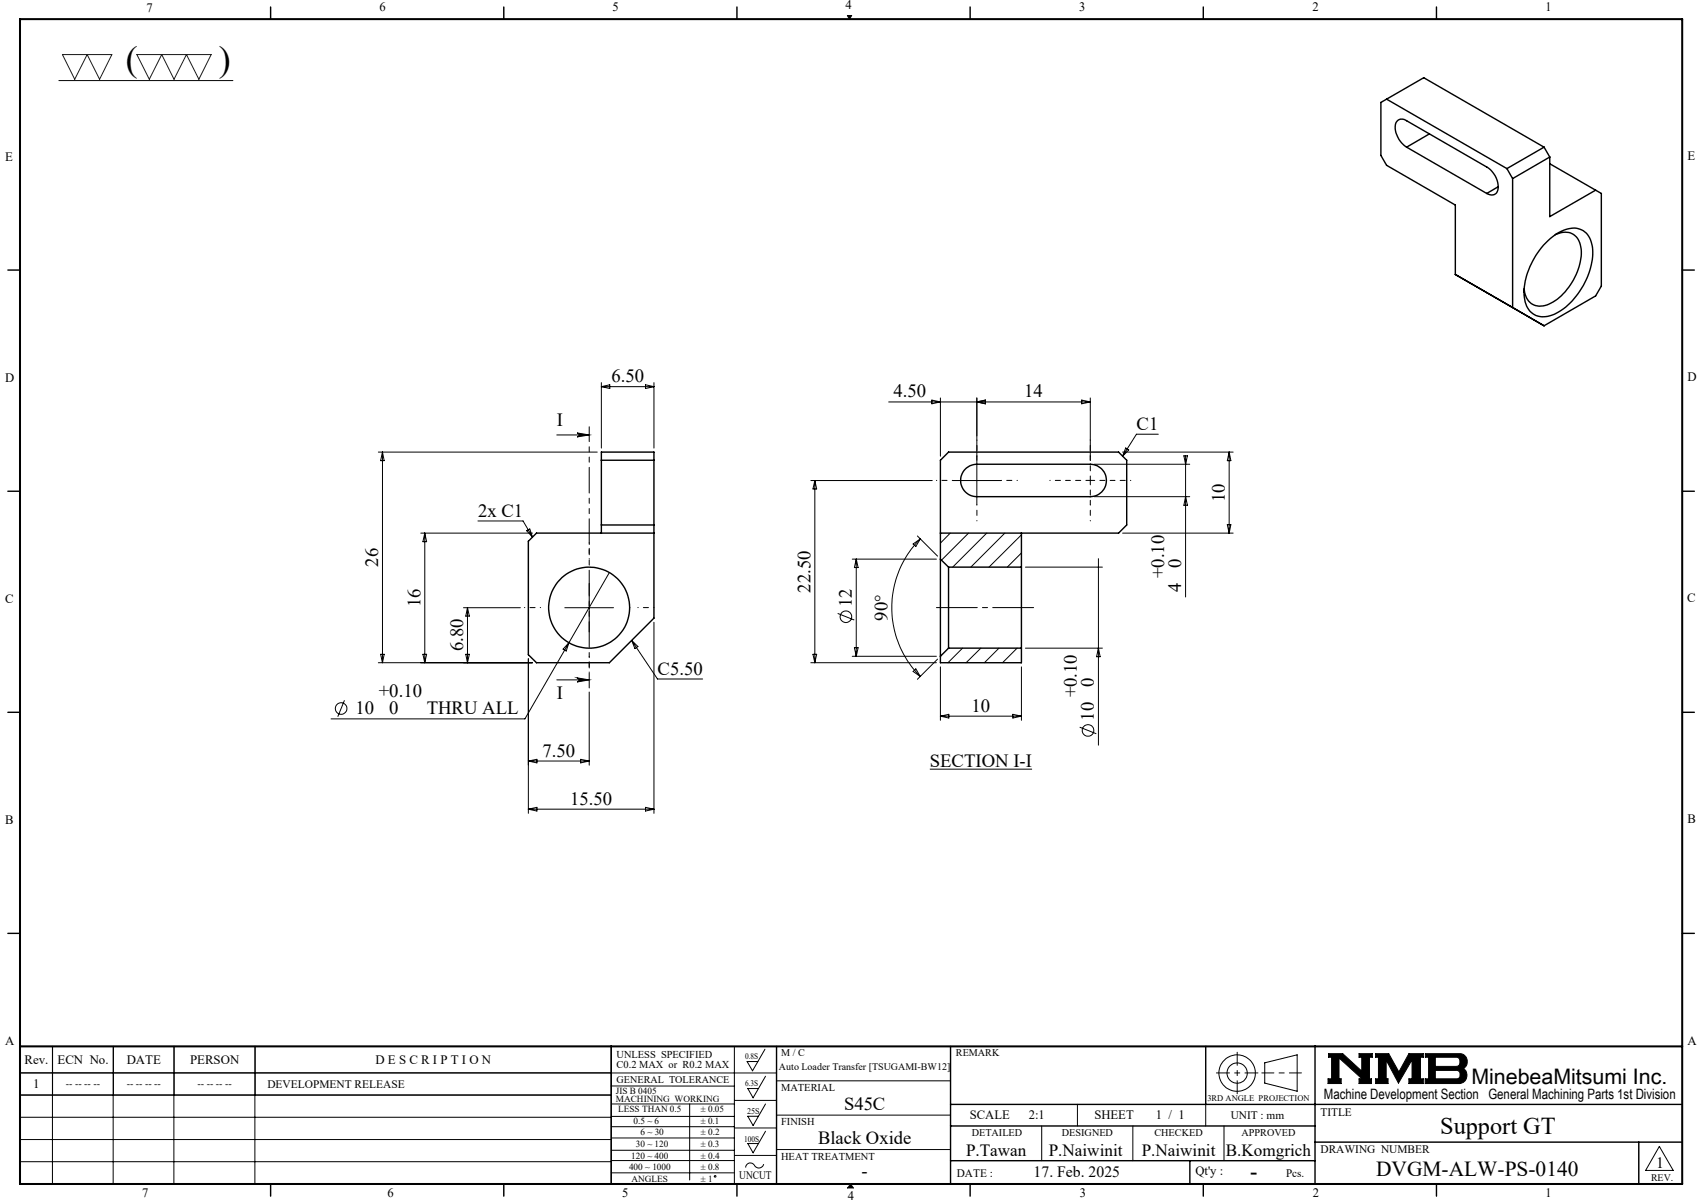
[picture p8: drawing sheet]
<svg xmlns="http://www.w3.org/2000/svg" width="420mm" height="297mm" viewBox="0 0 420 297" stroke-linecap="round" stroke-linejoin="round" font-family="sans-serif">
<g fill="none" stroke="#000" stroke-width=".25">
<path d="M14.5 19.9h43M209.2 3.8h1.1l-.6 .9zM148.5 94.5v16.1M148.5 95.5h13M148.5 95.5l2.1-.5v.9zM159.4 95l2.1 .5-2.1 .4zM161.5 94.5v16.1M219.4 99.2h49.8M230.1 98.8l2.1 .4-2.1 .5zM232.2 98.2v14.4M241.2 98.2v26.4M241.2 99.2l2.1-.4v.9z"/>
<path d="M267.1 98.8l2.1 .4-2.1 .5zM269.2 98.2v15.4M93.4 111.6h54.1M94.4 111.6l.5 2.1h-.9zM94.4 111.6v52M137.5 107.4h8M142.5 106.9l3 .5-3 .5a.49 .49 0 0 0 .5-.5 .49 .49 0 0 0-.5-.5zM200.2 118.6h30M201.2 118.6v45M201.2 118.6l.4 2.1h-.9zM235.2 118.6h12M270.2 114.6h23.6"/>
<path d="M277.2 111.6h27.3M278 110.6l.7 .5-1.5 1.5zM286 107.2h-5.4l-3.4 5.4M292.3 112.5h.9l-.5 2.1zM292.7 112.5v34.9M303.5 111.6v20M303.5 111.6l.4 2.1h-.9zM103.9 131.6h27.6M104.9 131.6v32M104.9 131.6l.4 2.1h-.9zM118 128.6h11.2l2.3 4M130 131l.8-.4 .7 2z"/>
<path d="M210.4 138h20.8M211.4 138v24M211.4 138l.5 2.1h-.9zM225.5 134.3l1.7-1.2-1.1 1.8zM226.5 132.3l5 5M227.2 133.1a24 24 0 0 0 0 33.9M234.6 131.6l-2.4 2.5M239.1 131.6l-6.6 6.7M243.6 131.6l-8.4 8.4M248.1 131.6l-8.4 8.4M252.2 132l-8 8M252.2 136.5l-3.5 3.5"/>
<path d="M270.2 122.6h23.6M271.2 137.9v46.1M277.2 131.6h27.3M292.7 122.6l.5 2.1h-.9zM303 129.5h.9l-.4 2.1zM114.4 150h14.1M115.4 150v13.6M115.4 150l.5 2.1h-.9zM139.5 150h12M140.5 158.7l-10.9 18.8h-47.9M140.5 158.7l-.7 2-.8-.4zM145.5 144v12"/>
<path d="M150.5 141.4l-10 17.3M156 158.1l1.5 1.5-.7 .5zM156 158.1l6.3 9.5h11.2M161.5 153.6v47.2M206.8 151.4l4.1 1.7M211 159.9h.9l-.5 2.1zM253.2 140h19M85.1 172.9l-1.7 4M93.4 163.6h38.1M94 161.5h.9l-.5 2.1zM104.4 161.5h.9l-.4 2.1zM115 161.5h.9l-.5 2.1z"/>
<path d="M130.5 162.6v38.2M137.5 167.8h8M142.5 167.4l3 .4-3 .6a.51 .51 0 0 0 .5-.5 .51 .51 0 0 0-.5-.5zM145.5 170.8v18.1M200.2 163.6h31M200.7 161.5h.9l-.4 2.1zM210.4 162h20.8M225.5 165.8l.6-.7 1.1 1.9zM231.5 162.7l-5 5M232.2 164.6v13.2M232.2 176.8h20M232.2 176.8l2.1-.4v.9z"/>
<path d="M237.7 160l-3.6 3.6M242.2 160l-3.7 3.6M246.7 160l-3.6 3.6M250.1 176.4l2.1 .4-2.1 .5zM251.1 160l-3.6 3.6M252.2 163.5l-.2 .1M252.2 164.6v13.2M253.2 160h19M266.6 179.5l4.1 1.6M271.2 160l.4 2.1h-.8zM130.5 199.8l2.1-.5v.9zM130.5 199.8h31"/>
<path d="M130.5 187.9h15M130.5 187.9l2.1-.4v.8zM143.4 187.5l2.1 .4-2.1 .4zM159.4 199.3l2.1 .5-2.1 .4zM229.6 189.9h25.2M13 258.3l-.1 34M27.9 258.3v34M28 258.3v12M42.9 258.3v34M43 258.3v12M62.9 258.3v34M63 258.3v12"/>
<path d="M181.3 258.3v34M188.9 259l-3.1 5.4-1.3-2.3h2.6M4.9 264.9h186.8M4.9 270.4h146M4.9 275.8h146M150.9 278.2h30.4M150.9 275.6h30.4M150.9 272.6h30.4M150.9 268.1h30.4M151 270.3h-146v-12h146l-.1 34M170.3 272.6v18.7M181.3 271.7h10.4"/>
<path d="M181.3 278.5h10.4M189 272.6l-3.1 5.3-1.3-2.3h2.7M189 279.3l-3.1 5.3-1.3-2.3h2.7M189 265.7l-3.1 5.3-1.3-2.3h2.7M191.7 266.8h43M191.7 275.3h43M257.2 278v8.6M266 272.7v5.3M279.7 278v8.6M297.7 272.7v5.3M302.2 278v8.6M312.3 262.4l8-2v9l-8-2z"/>
<path d="M328 260.1h3.5l4.7 4.3v-3.4h-.6v-.9h3.2v.9h-.7v5.3h.5v1.2h-3v-1.2h.7l-5.7-5.1v5.1h.6v1.2h-3.3v-1.2h.9v-5.3h-.8zM339.7 260.1h3.2l2.5 4.6 2.5-4.6h3.5v.9h-.7v5.3h.7v1.2h-3.5v-1.2h.8v-4.6l-3.4 5.7-3-5.7v4.6h.4v1.2h-3v-1.2h.7v-5.3h-.7zM351.9 260.1h8.4a1.97 1.97 0 0 1 1.9 1.5 1.97 1.97 0 0 1-.9 2.2 2.03 2.03 0 0 1 .8 2.2 2.03 2.03 0 0 1-1.8 1.5h-8.4v-1.2h.8v-5.3h-.8zM354.4 261h5.4l.6 .5 .1 1a.84 .84 0 0 1-.8 .8h-5.3zM354.4 264.3h5.4l.6 .4 .1 1a.79 .79 0 0 1-.8 .6h-5.3zM4.9 281.3h146M4.9 286.8h146M150.9 280.9h30.4M150.9 286.5h30.4M150.9 284h30.4M150.9 289.6h30.4M181.3 285.3h10.4"/>
<path d="M188.6 287.4a1.29 1.29 0 0 1-1.2 1 1.29 1.29 0 0 1-1.3-.9 1.14 1.14 0 0 0-1.3-.3 1.14 1.14 0 0 0-.7 1.1M191.7 283.8h43M210 292.3l.7 1M409.7 283l3.4 6h-6.8z"/>
<circle cx="208.9" cy="152.3" r="1.43"/>
<circle cx="84.2" cy="174.9" r="1.43"/>
<circle cx="268.6" cy="180.3" r="1.44"/>
<circle cx="305.5" cy="264.9" r="2.51"/>
<circle cx="305.5" cy="264.9" r="4.5"/>
<circle cx="176.6" cy="290.4" r=".2"/>
</g>
<path d="M311.6 264.9h9.7" fill="none" stroke="#000" stroke-width=".25" stroke-dasharray="15.2 1.3 1.3 1.3" stroke-dashoffset="12.3"/>
<path d="M305.5 259.8v10.2M300.4 264.9h10.2" fill="none" stroke="#000" stroke-width=".25" stroke-dasharray="15.2 1.3 1.3 1.3" stroke-dashoffset="12"/>
<g fill="none" stroke="#000" stroke-width=".35">
<path d="M66.8 1.7v3M124.4 1.7v3M182 1.7v3M239.5 1.7v3M297.1 1.7v3M354.7 1.7v3M342.4 24.5l29.7 17.1M347.3 36.3a5.8 5.8 0 0 1-2.6-6 1.67 1.67 0 0 1 2.6-.5l19.8 11.4a5.4 5.4 0 0 1 2.5 6.4 1.77 1.77 0 0 1-2.5 .2M347.3 36.3l19.8 11.5M353 33.1l-5.7 3.2M381.2 36.3l-29.7-17.1-10.5 6.1v13.1l1.4 2.4 16.9 9.8v17.2l21.9 12.6M381.2 36.3l-9.1 5.3"/>
<path d="M381.2 36.3l1.5 2.5M382.7 38.8l-9.2 5.3M382.7 38.8v14.7l11.3-6.5M369.9 46.1l-2.8 1.7M372.1 41.6l1.4 2.5M373.5 44.1v31.8l7.7 4.5M382.2 59.5a8.8 8.8 0 0 1 7.4-3.1 4.8 4.8 0 0 1 3.6 4.4 18.2 18.2 0 0 1-6.6 15 8.1 8.1 0 0 1-6.9 2.2 5.2 5.2 0 0 1-3.4-5.2 18.6 18.6 0 0 1 5.9-13.3zM382.7 40.4l11.3 6.6M384 57.9a4 4 0 0 1 5.9 1.6 10.6 10.6 0 0 1-1.1 9 12.5 12.5 0 0 1-7.8 7 4 4 0 0 1-4.7-4.2M394 47l1.4 .8v22.8l-1.4 2.5-12.8 7.3M1.9 66.7h3M415.4 66.7h3"/>
<path d="M148.5 113.6h13M238.4 115.8l1.1-.8 1.7-.4h28a4 4 0 0 1 4 4 4 4 0 0 1-4 4h-28a4 4 0 0 1-3.7-2.5 4 4 0 0 1 .9-4.3zM1.9 121.3h3M148.5 129.6h13M148.5 131.6v-20h13v41l-11 11h-18l-2-2v-28l2-2h29M232.2 138v24M232.2 131.6h44l2-2v-16l-2-2h-42l-2 2v24.4M232.2 138l2 2M252.2 131.6v8.4M415.4 121.3h3M234.2 140v20M234.2 140h18"/>
<path d="M252.2 140v20M1.9 175.9h3M234.2 160h18M234.2 160l-2 2M252.2 160v3.6h-20v-1.6M415.4 175.9h3M1.9 230.4h3M415.4 230.4h3M150.9 258.3v34M191.7 258.3v34M234.7 258.3v34M297.7 258.3v14.4"/>
<path d="M324.7 258.3v34M234.7 272.7h180.7M234.7 278h90M66.8 292.3v3M124.4 292.3v3M182 292.3v3M234.7 286.6h90M239.5 292.3v3M293.8 286.6v5.7M297.1 292.3v3M324.7 282h90.7M354.7 292.3v3"/>
<path d="M404.6 282v10.3"/>
<circle cx="145.5" cy="150" r="10"/>
</g>
<path d="M4.9 4.7h410.5v287.6h-410.5zM4.9 258.3h410.5" fill="none" stroke="#000" stroke-width=".5"/>
<path d="M210 292.3l-.7 1h1.4" fill="none" stroke="#00f" stroke-width=".25"/>
<g fill="#000">
<path d="M210 292.3l.7 1h-1.4z"/>
<path d="M209.2 3.8l.5 .9 .6-.9zM328 260.1v.9h.8v5.3h-.9v1.2h3.3v-1.2h-.6v-5.1l5.7 5.1h-.7v1.2h3v-1.2h-.5v-5.3h.7v-.9h-3.2v.9h.6v3.4l-4.7-4.3zM351.9 260.1v.9h.8v5.3h-.8v1.2h8.6l.7-.2 .6-.5 .4-.8v-.8l-.3-.8-.6-.6 .8-.8 .2-1.3-.5-.9-.5-.5-.6-.2zM354.4 264.3h5.4l.6 .4 .1 1-.6 .6h-5.5zM354.4 261l5.5 .1 .5 .5v1.1l-.3 .5-.3 .1h-5.4zM339.7 260.1v.9h.7v5.3h-.7v1.2h3v-1.2h-.4v-4.6l3 5.7 3.4-5.7v4.6h-.8v1.2h3.5v-1.2h-.7v-5.3h.7v-.9h-3.5l-2.5 4.6-2.5-4.6z" fill-rule="evenodd"/>
</g>
<path d="M145.5 105.4v64.4" fill="none" stroke="#000" stroke-width=".25" stroke-dasharray="6.3 1.3 1.3 1.3 1.3 1.3" stroke-dashoffset="2.7"/>
<path d="M231.2 150h24" fill="none" stroke="#000" stroke-width=".25" stroke-dasharray="15.2 1.3 1.3 1.3" stroke-dashoffset="5.1"/>
<path d="M235.2 118.6h-4M241.2 112.6v-4M247.2 118.6h4M263.2 118.6h-4M269.2 112.6v-4M275.2 118.6h4M145.5 138v-4M241.2 124.6v4M269.2 124.6v4M133.5 150h-4M157.5 150h4M145.5 162v4" fill="none" stroke="#000" stroke-width=".25" stroke-dasharray="15.2 1.3 1.3 1.3" stroke-dashoffset="15.1"/>
<path d="M269.2 118.6h6M269.2 118.6v-6M269.2 118.6h-6M269.2 118.6v6" fill="none" stroke="#000" stroke-width=".25" stroke-dasharray="15.2 1.3 1.3 1.3" stroke-dashoffset="14.1"/>
<path d="M15.4 13.5h12.2l-3 6.1-3.1-6.1-3 6.1zM33.8 13.5h18.3l-3 6.1-3.1-6.1-3 6.1-3.1-6.1-3 6.1z" fill="none" stroke="#191924" stroke-width=".25"/>
<path d="M142.5 106.9l3 .5-3 .5a.49 .49 0 0 0 .5-.5 .49 .49 0 0 0-.5-.5zM142.5 167.4l3 .4-3 .6a.51 .51 0 0 0 .5-.5 .51 .51 0 0 0-.5-.5z" fill="#000"/>
<g font-size="8.8">
<text x="31.1" y="17.4">(</text>
<text x="54" y="17.6">)</text>
</g>
<text font-size="6" x="355.6" y="280">Support GT</text>
<g font-size="5.3">
<text x="363.3" y="267.7">MinebeaMitsumi Inc.</text>
<text x="339.8" y="290.4">DVGM-ALW-PS-0140</text>
</g>
<text font-size="4.9" x="308.8" y="290.9">-</text>
<g font-size="4.6">
<text x="150.9" y="94.4">6.50</text>
<text x="220.6" y="98.1">4.50</text>
<text x="252.9" y="98.1">14</text>
<text x="137.5" y="105.3">I</text>
<text x="280.6" y="106.1">C1</text>
<text x="302.4" y="123.9" transform="rotate(-90 302.4 123.9)">10</text>
<text x="118" y="127.5">2x C1</text>
<text x="93.3" y="139.9" transform="rotate(-90 93.3 139.9)">26</text>
<text x="287.5" y="142.7" transform="rotate(-90 287.5 142.7)">+0.10</text>
<text x="291.7" y="140.1" transform="rotate(-90 291.7 140.1)">0</text>
<text x="103.8" y="149.9" transform="rotate(-90 103.8 149.9)">16</text>
<text x="200.1" y="146.3" transform="rotate(-90 200.1 146.3)">22.50</text>
<text x="210.3" y="149.9" transform="rotate(-90 210.3 149.9)">12</text>
<text x="291.7" y="146.2" transform="rotate(-90 291.7 146.2)">4</text>
<text x="219.1" y="153.2" transform="rotate(-90 219.1 153.2)">90°</text>
<text x="114.4" y="160.8" transform="rotate(-90 114.4 160.8)">6.80</text>
<text x="162.4" y="166.5">C5.50</text>
<text x="93.5" y="172.2">+0.10</text>
<text x="137.5" y="172.7">I</text>
<text x="265.9" y="172.2" transform="rotate(-90 265.9 172.2)">+0.10</text>
<text x="270.1" y="169.6" transform="rotate(-90 270.1 169.6)">0</text>
<text x="87.8" y="176.4">10</text>
<text x="96.1" y="176.4">0</text>
<text x="105.4" y="176.4">THRU ALL</text>
<text x="239.9" y="175.7">10</text>
<text x="270.1" y="178" transform="rotate(-90 270.1 178)">10</text>
<text x="134" y="186.8">7.50</text>
<text x="229.6" y="189.3">SECTION I-I</text>
<text x="140.8" y="198.7">15.50</text>
<text x="208.4" y="274.1">S45C</text>
<text x="202" y="282.4">Black Oxide</text>
<text x="212.8" y="290.6">-</text>
</g>
<g font-size="4.2">
<text x="238.5" y="285.5">P.Tawan</text>
<text x="258.9" y="285.5">P.Naiwinit</text>
<text x="281.9" y="285.5">P.Naiwinit</text>
<text x="302.7" y="285.5">B.Komgrich</text>
</g>
<g font-size="3.9">
<text x="255.2" y="290.6">17. Feb. 2025</text>
<text x="408.9" y="288.2">1</text>
</g>
<text font-size="3.5" x="326.9" y="271.4">Machine Development Section General Machining Parts 1st Division</text>
<g font-size="3.2">
<text x="36.1" y="2.9">7</text>
<text x="93.7" y="2.8">6</text>
<text x="151.3" y="2.8">5</text>
<text x="208.8" y="2.2">4</text>
<text x="266.5" y="2.8">3</text>
<text x="324.1" y="2.8">2</text>
<text x="381.6" y="2.8">1</text>
<text x="1.3" y="39.8">E</text>
<text x="416.6" y="39.5">E</text>
<text x="1.3" y="94.3">D</text>
<text x="416.6" y="94.1">D</text>
<text x="1.3" y="148.9">C</text>
<text x="416.6" y="148.7">C</text>
<text x="1.3" y="203.6">B</text>
<text x="416.6" y="203.3">B</text>
<text x="416.6" y="258">A</text>
<text x="1.3" y="258.1">A</text>
<text x="6.1" y="262.7">Rev.</text>
<text x="14.2" y="262.7">ECN No.</text>
<text x="31.3" y="262.7">DATE</text>
<text x="46.9" y="262.7">PERSON</text>
<text x="92.7" y="262.7">D E S C R I P T I O N</text>
<text x="8.2" y="268.7">1</text>
<text x="239.4" y="276.2">SCALE</text>
<text x="254" y="276.2">2:1</text>
<text x="270.2" y="276.2">SHEET</text>
<text x="285.4" y="276.2">1 / 1</text>
<text x="295.2" y="290.1">Qt'y :</text>
<text x="35.1" y="295.5">7</text>
<text x="95.7" y="295.6">6</text>
<text x="153.6" y="295.6">5</text>
<text x="209.3" y="296.3">4</text>
<text x="266.6" y="295.6">3</text>
<text x="324.2" y="295.6">2</text>
<text x="381.6" y="295.6">1</text>
</g>
<g font-size="2.8">
<text x="66" y="268.6">DEVELOPMENT RELEASE</text>
<text x="326" y="275.4">TITLE</text>
<text x="303.9" y="276.2">UNIT : mm</text>
<text x="326" y="284.7">DRAWING NUMBER</text>
<text x="182.5" y="291.2">UNCUT</text>
<text x="236.3" y="290.7">DATE :</text>
<text x="317.6" y="290.6">Pcs.</text>
</g>
<g font-size="2.6">
<text x="152.2" y="261.3">UNLESS SPECIFIED</text>
<text x="152.2" y="263.7">C0.2 MAX or R0.2 MAX</text>
<text x="192.9" y="269.4">MATERIAL</text>
<text x="192.9" y="277.7">FINISH</text>
<text x="192.9" y="286.3">HEAT TREATMENT</text>
</g>
<g font-size="2.5">
<text x="192.9" y="260.7">M / C</text>
<text x="236" y="260.7">REMARK</text>
<text x="16.3" y="268.5">-- -- -- --</text>
<text x="31.3" y="268.5">-- -- -- --</text>
<text x="48.8" y="268.5">-- -- -- --</text>
<text x="152.3" y="267.3">GENERAL TOLERANCE</text>
<text x="192.3" y="264.2">Auto Loader Transfer [TSUGAMI-BW12]</text>
<text x="239.9" y="280.5">DETAILED</text>
<text x="262.2" y="280.5">DESIGNED</text>
<text x="285.1" y="280.5">CHECKED</text>
<text x="306.6" y="280.5">APPROVED</text>
<text x="407.7" y="291.5">REV.</text>
</g>
<g font-size="2.3">
<text x="152.1" y="270">JIS B 0405</text>
<text x="152.1" y="272.1">MACHINING WORKING</text>
<text x="152.7" y="274.6">LESS THAN 0.5</text>
<text x="173" y="274.6">± 0.05</text>
<text x="156.4" y="277.4">0.5 ~ 6</text>
<text x="158.1" y="280.3">6 ~ 30</text>
<text x="173" y="277.4">± 0.1</text>
<text x="173" y="280.3">± 0.2</text>
<text x="155.9" y="286">120 ~ 400</text>
<text x="157" y="283.2">30 ~ 120</text>
<text x="173" y="283.2">± 0.3</text>
<text x="173" y="286">± 0.4</text>
<text x="155.3" y="288.9">400 ~ 1000</text>
<text x="155.9" y="291.7">ANGLES</text>
<text x="173" y="288.9">± 0.8</text>
<text x="173" y="291.7">± 1</text>
</g>
<g font-size="2.1">
<text x="184" y="261.5">0.8S</text>
<text x="184" y="268.1">6.3S</text>
<text x="184.5" y="275">25S</text>
<text x="298.1" y="271.8">3RD ANGLE PROJECTION</text>
<text x="183.7" y="281.9">100S</text>
</g>
</svg>
